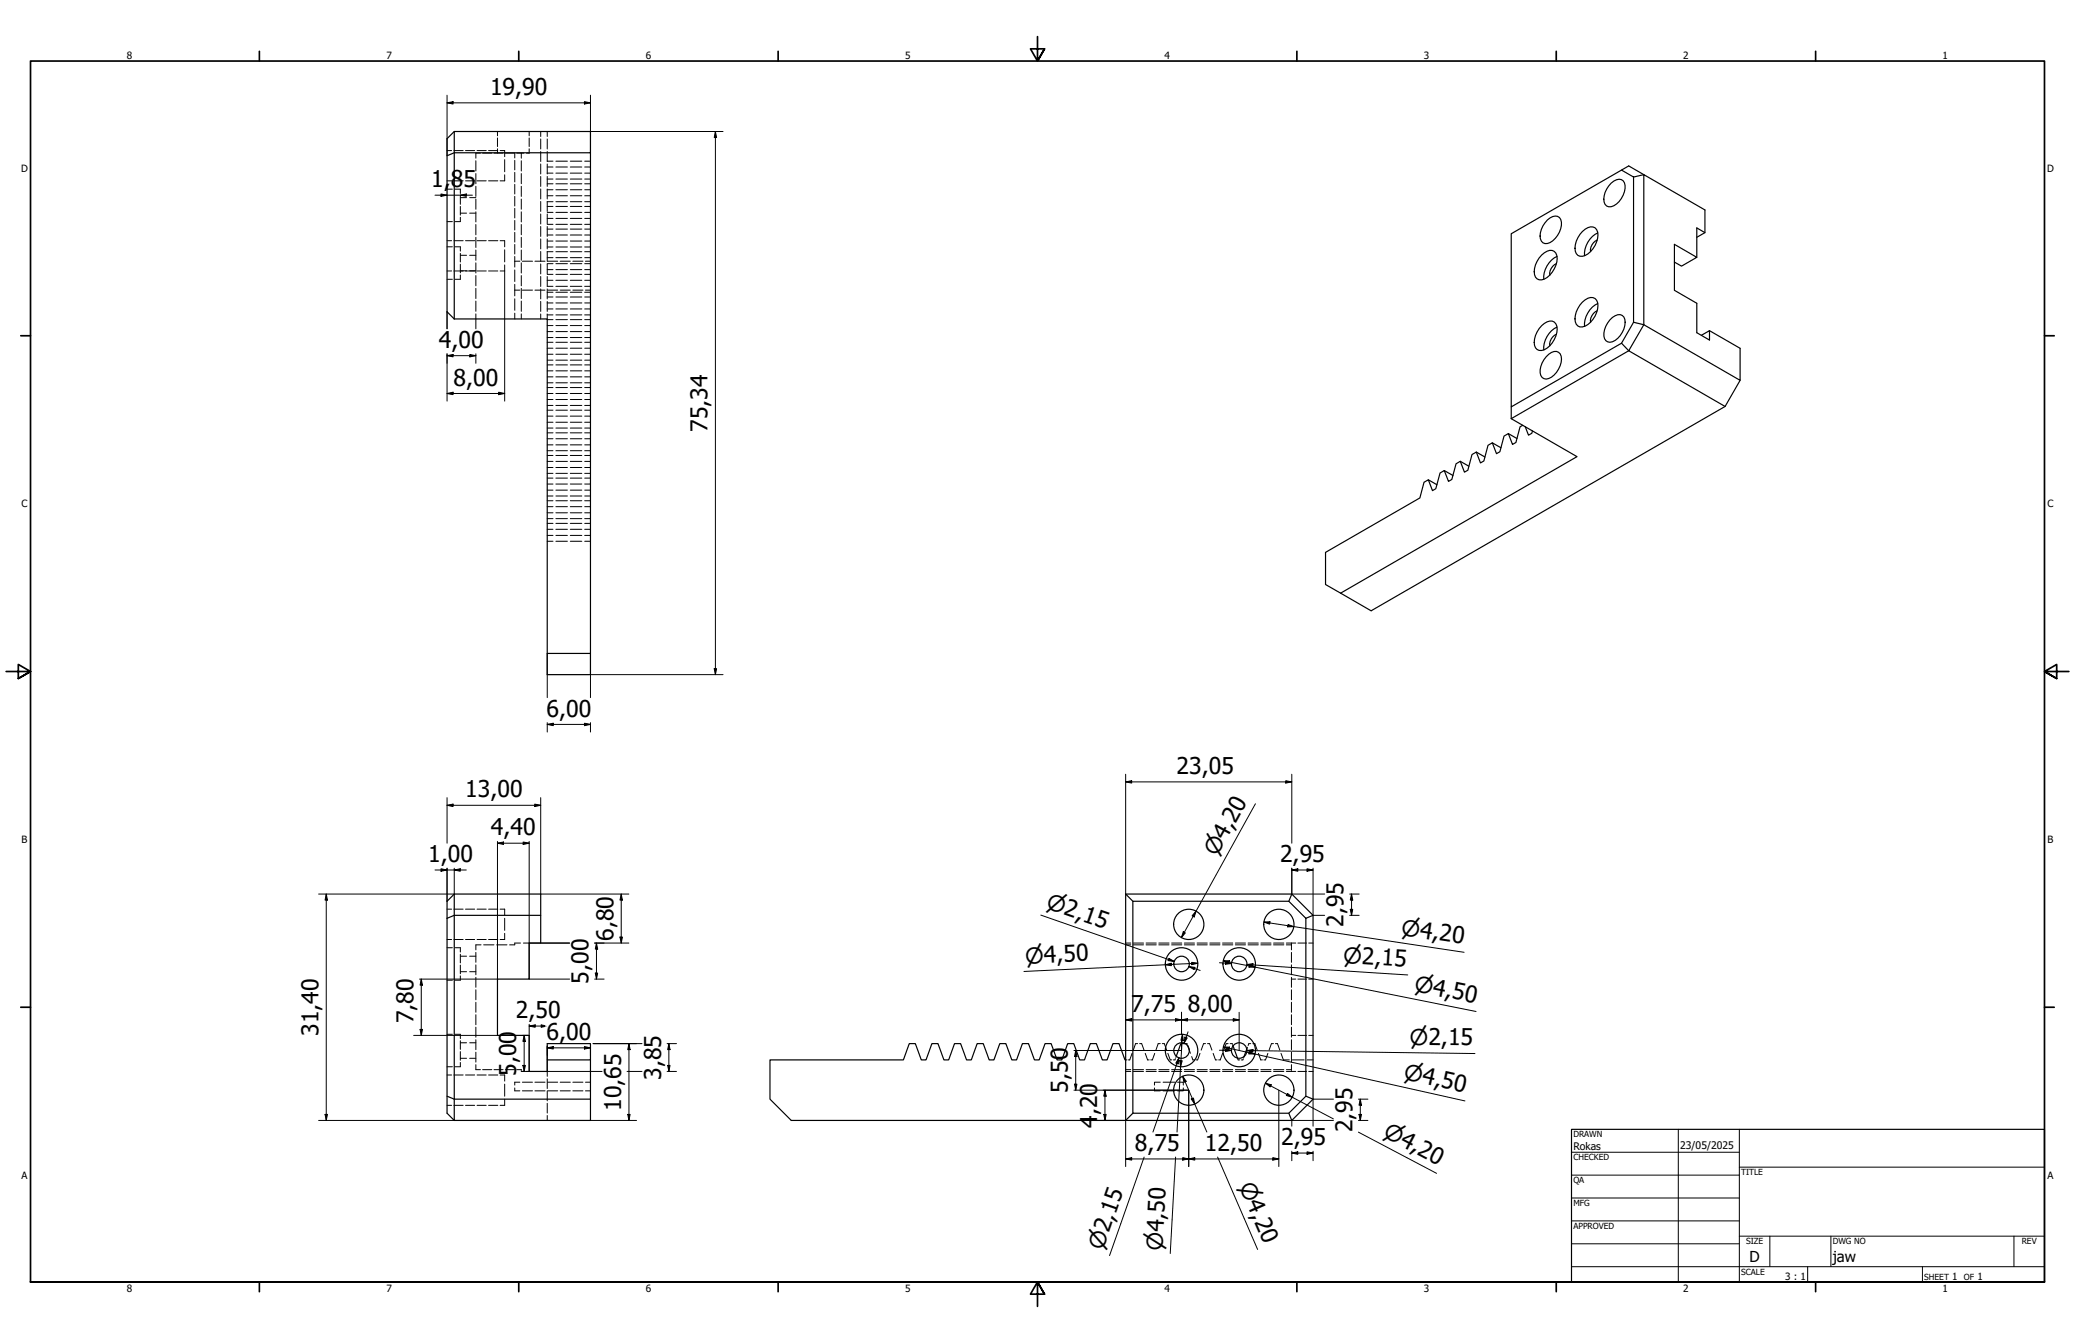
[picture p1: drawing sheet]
<svg xmlns="http://www.w3.org/2000/svg" width="864mm" height="559mm" viewBox="0 0 864 559" stroke-linecap="round" stroke-linejoin="round" font-family="sans-serif">
<!-- layer: Hidden (ISO) -->
<g fill="none" stroke="#000" stroke-width=".42">
<path d="M207 54.7v1.8M207 57.4v3.6M220.2 54.7v1.8M220.2 57.4v3.6M225 54.7v2.1M225 57.8v4.2M227.8 54.7v2.1M227.8 57.8v4.2M186.1 75.2h1.9M186.1 62.7h1.9M186.1 78.7h2.2M188.9 75.2h3.9"/>
<path d="M188.9 62.7h3.9M189.4 78.7h2.2v1.8M193.7 75.2h3.9M193.7 62.7h3.9M198 66.9v4.3M198 72.2v4.2M198 77.5v4.2M198.5 75.2h3.9M198.5 62.7h3.9M200 63.7h-2v2.1M200.9 63.7h3.8M203.3 75.2h3.9"/>
<path d="M203.3 62.7h3.9M205.6 63.7h3.8M207 61.9v1.8M208.1 62.7h1.9v2.5M210 66.4v5.1M210 72.7v2.5h-1.9M210.3 63.7h3.8M214.2 63.7v2M214.2 66.7v4M214.2 71.7v4M214.2 76.7v4M215.1 63.7h3"/>
<path d="M217 63.7v2.1M217 66.9v4.3M217 72.2v4.2M217 77.5v4.2M220.2 61.9v1.8h-1.1M225 63v4.2M225 68.2v4.2M225 73.4v4.2M225 78.6v4.2M227.8 63v4.2M227.8 68.2v4.2M227.8 73.4v4.2"/>
<path d="M227.8 78.6v4.2M227.8 67.1h2.4M227.8 74.5h2.4M227.8 76.5h2.4M227.8 69.5h2.4M227.8 79h2.4M227.8 72h2.4M231.4 67.1h4.7M231.4 74.5h4.7M231.4 76.5h4.7M231.4 69.5h4.7M231.4 79h4.7"/>
<path d="M231.4 72h4.7M237.3 67.1h4.8M237.3 74.5h4.8M237.3 76.5h4.8M237.3 69.5h4.8M237.3 79h4.8M237.3 72h4.8M243.3 67.1h2.4M243.3 74.5h2.4M243.3 76.5h2.4M243.3 69.5h2.4M243.3 79h2.4"/>
<path d="M243.3 72h2.4M186.1 92.2h2.2M191.6 81.4v3.6M191.6 85.9v3.6M191.6 90.4v1.8h-2.2M191.6 88.7h2.6M191.6 82.2h2.6M195.5 88.7h2.5M195.5 82.2h2.5M198 82.8v4.3M198 88.1v4.3M198 93.4v4.3"/>
<path d="M198 98.7v4.3M214.2 81.7v4M214.2 86.7v4M214.2 91.7v4M214.2 96.7v4M217 82.8v4.3M217 88.1v4.3M217 93.4v4.3M217 98.7v4.3M225 83.8v4.2M225 89v4.2M225 94.2v4.2"/>
<path d="M225 99.4v4.2M227.8 83.8v4.2M227.8 89v4.2M227.8 94.2v4.2M227.8 99.4v4.2M227.8 93.3h2.4M227.8 95.3h2.4M227.8 83.9h2.4M227.8 85.9h2.4M227.8 81.5h2.4M227.8 90.9h2.4M227.8 88.4h2.4"/>
<path d="M227.8 97.8h2.4M231.4 93.3h4.7M231.4 95.3h4.7M231.4 83.9h4.7M231.4 85.9h4.7M231.4 81.5h4.7M231.4 90.9h4.7M231.4 88.4h4.7M231.4 97.8h4.7M237.3 93.3h4.8M237.3 95.3h4.8M237.3 83.9h4.8"/>
<path d="M237.3 85.9h4.8M237.3 81.5h4.8M237.3 90.9h4.8M237.3 88.4h4.8M237.3 97.8h4.8M243.3 93.3h2.4M243.3 95.3h2.4M243.3 83.9h2.4M243.3 85.9h2.4M243.3 81.5h2.4M243.3 90.9h2.4M243.3 88.4h2.4"/>
<path d="M243.3 97.8h2.4M186.1 112.7h1.9M186.1 100.2h1.9M186.1 116.2h2.2M186.1 102.7h2.2M188.9 112.7h3.9M188.9 100.2h3.9M189.4 102.7h2.2v1.8M191.6 105.4v3.6M191.6 109.9v3.6M191.6 114.4v1.8h-2.2M191.6 112.7h2.6"/>
<path d="M191.6 106.2h2.6M193.7 112.7h3.9M193.7 100.2h3.9M195.5 112.7h2.5M195.5 106.2h2.5M198 104v4.3M198 109.4v4.2M198 114.7v4.2M198 120v4.2M198.5 112.7h3.9M198.5 100.2h3.9M203.3 112.7h3.9"/>
<path d="M203.3 100.2h3.9M208.1 100.2h1.9v2.5M210 103.9v5.1M210 110.2v2.5h-1.9M214.2 101.7v4M214.2 106.7v4.4M214.2 112.3v4.8M214.2 118.3v4.8M214.2 108.7h2.2M217 104v4.3M217 109.4v4.2M217 114.7v4.2"/>
<path d="M217 120v4.2M217.4 108.7h4.2M222.6 108.7h4.2M225 104.6v4.2M225 109.8v4.2M225 115v4.2M227.8 104.6v4.2M227.8 109.8v4.2M227.8 115v4.2M227.8 112.2h2.4M227.8 114.2h2.4M227.8 102.8h2.4"/>
<path d="M227.8 104.7h2.4M227.8 100.3h2.4M227.8 109.7h2.4M227.8 107.2h2.4M227.8 119.1h2.4M227.8 116.6h2.4M227.9 108.7h4.2M231.4 112.2h4.7M231.4 114.2h4.7M231.4 102.8h4.7M231.4 104.7h4.7M231.4 100.3h4.7"/>
<path d="M231.4 109.7h4.7M231.4 107.2h4.7M231.4 119.1h4.7M231.4 116.6h4.7M233.2 108.7h4.1M237.3 112.2h4.8M237.3 114.2h4.8M237.3 102.8h4.8M237.3 104.7h4.8M237.3 100.3h4.8M237.3 109.7h4.8M237.3 107.2h4.8"/>
<path d="M237.3 119.1h4.8M237.3 116.6h4.8M238.4 108.7h4.2M243.3 112.2h2.4M243.3 114.2h2.4M243.3 102.8h2.4M243.3 104.7h2.4M243.3 100.3h2.4M243.3 109.7h2.4M243.3 107.2h2.4M243.3 119.1h2.4M243.3 116.6h2.4"/>
<path d="M243.7 108.7h2M198 125.3v4.2M198 130.6v2.1M214.2 124.3v4.8M214.2 130.3v2.4M214.2 120.7h2.2M217 125.3v4.2M217 130.6v2.1M217.4 120.7h4.2M222.6 120.7h4.2M225 120.2v4.2M225 125.4v4.2"/>
<path d="M225 130.6v2.1M227.8 120.2v4.2M227.8 125.4v4.2M227.8 130.6v2.1M227.8 131h2.4M227.8 133h2.4M227.8 121.6h2.4M227.8 123.6h2.4M227.8 128.6h2.4M227.8 126h2.4M227.8 138h2.4M227.8 135.5h2.4"/>
<path d="M227.9 120.7h4.2M231.4 131h4.7M231.4 133h4.7M231.4 121.6h4.7M231.4 123.6h4.7M231.4 128.6h4.7M231.4 126h4.7M231.4 138h4.7M231.4 135.5h4.7M233.2 120.7h4.1M237.3 131h4.8M237.3 133h4.8"/>
<path d="M237.3 121.6h4.8M237.3 123.6h4.8M237.3 128.6h4.8M237.3 126h4.8M237.3 138h4.8M237.3 135.5h4.8M238.4 120.7h4.2M243.3 131h2.4M243.3 133h2.4M243.3 121.6h2.4M243.3 123.6h2.4M243.3 128.6h2.4"/>
<path d="M243.3 126h2.4M243.3 138h2.4M243.3 135.5h2.4M243.7 120.7h2M227.8 159.3h2.4M227.8 149.9h2.4M227.8 151.8h2.4M227.8 140.4h2.4M227.8 142.4h2.4M227.8 147.4h2.4M227.8 144.9h2.4M227.8 156.8h2.4"/>
<path d="M227.8 154.3h2.4M231.4 159.3h4.7M231.4 149.9h4.7M231.4 151.8h4.7M231.4 140.4h4.7M231.4 142.4h4.7M231.4 147.4h4.7M231.4 144.9h4.7M231.4 156.8h4.7M231.4 154.3h4.7M237.3 159.3h4.8M237.3 149.9h4.8"/>
<path d="M237.3 151.8h4.8M237.3 140.4h4.8M237.3 142.4h4.8M237.3 147.4h4.8M237.3 144.9h4.8M237.3 156.8h4.8M237.3 154.3h4.8M243.3 159.3h2.4M243.3 149.9h2.4M243.3 151.8h2.4M243.3 140.4h2.4M243.3 142.4h2.4"/>
<path d="M243.3 147.4h2.4M243.3 144.9h2.4M243.3 156.8h2.4M243.3 154.3h2.4M227.8 178.1h2.4M227.8 168.7h2.4M227.8 170.7h2.4M227.8 161.3h2.4M227.8 166.2h2.4M227.8 163.7h2.4M227.8 175.7h2.4M227.8 173.1h2.4"/>
<path d="M231.4 178.1h4.7M231.4 168.7h4.7M231.4 170.7h4.7M231.4 161.3h4.7M231.4 166.2h4.7M231.4 163.7h4.7M231.4 175.7h4.7M231.4 173.1h4.7M237.3 178.1h4.8M237.3 168.7h4.8M237.3 170.7h4.8M237.3 161.3h4.8"/>
<path d="M237.3 166.2h4.8M237.3 163.7h4.8M237.3 175.7h4.8M237.3 173.1h4.8M243.3 178.1h2.4M243.3 168.7h2.4M243.3 170.7h2.4M243.3 161.3h2.4M243.3 166.2h2.4M243.3 163.7h2.4M243.3 175.7h2.4M243.3 173.1h2.4"/>
<path d="M227.8 197h2.4M227.8 198.9h2.4M227.8 187.5h2.4M227.8 189.5h2.4M227.8 180.1h2.4M227.8 185.1h2.4M227.8 182.6h2.4M227.8 194.5h2.4M227.8 192h2.4M231.4 197h4.7M231.4 198.9h4.7M231.4 187.5h4.7"/>
<path d="M231.4 189.5h4.7M231.4 180.1h4.7M231.4 185.1h4.7M231.4 182.6h4.7M231.4 194.5h4.7M231.4 192h4.7M237.3 197h4.8M237.3 198.9h4.8M237.3 187.5h4.8M237.3 189.5h4.8M237.3 180.1h4.8M237.3 185.1h4.8"/>
<path d="M237.3 182.6h4.8M237.3 194.5h4.8M237.3 192h4.8M243.3 197h2.4M243.3 198.9h2.4M243.3 187.5h2.4M243.3 189.5h2.4M243.3 180.1h2.4M243.3 185.1h2.4M243.3 182.6h2.4M243.3 194.5h2.4M243.3 192h2.4"/>
<path d="M227.8 215.8h2.4M227.8 217.8h2.4M227.8 206.4h2.4M227.8 208.4h2.4M227.8 203.9h2.4M227.8 201.4h2.4M227.8 213.4h2.4M227.8 210.8h2.4M231.4 215.8h4.7M231.4 217.8h4.7M231.4 206.4h4.7M231.4 208.4h4.7"/>
<path d="M231.4 203.9h4.7M231.4 201.4h4.7M231.4 213.4h4.7M231.4 210.8h4.7M237.3 215.8h4.8M237.3 217.8h4.8M237.3 206.4h4.8M237.3 208.4h4.8M237.3 203.9h4.8M237.3 201.4h4.8M237.3 213.4h4.8M237.3 210.8h4.8"/>
<path d="M243.3 215.8h2.4M243.3 217.8h2.4M243.3 206.4h2.4M243.3 208.4h2.4M243.3 203.9h2.4M243.3 201.4h2.4M243.3 213.4h2.4M243.3 210.8h2.4M227.8 222.8h2.4M227.8 225.2h2.4M227.8 220.2h2.4M231.4 222.8h4.7"/>
<path d="M231.4 225.2h4.7M231.4 220.2h4.7M237.3 222.8h4.8M237.3 225.2h4.8M237.3 220.2h4.8M243.3 222.8h2.4M243.3 225.2h2.4M243.3 220.2h2.4M186.1 378.3h1.9M188.9 378.3h3.9M193.7 378.3h3.9M198.5 378.3h3.9"/>
<path d="M203.3 378.3h3.9M208.1 378.3h1.9v2.5M186.1 390.9h1.9M186.1 394.3h2.2M188.9 390.9h3.9M189.4 394.3h2.2v1.8M191.6 397.1v3.5M191.6 397.9h2.6M193.7 390.9h3.9M195.5 397.9h2.5M198 396.3v4.1M198.5 390.9h3.9"/>
<path d="M200.2 393.1h-2.2v2.1M201.3 393.1h4.3M203.3 390.9h3.9M206.7 393.1h4.3M210 382.1v5M210 388.4v2.5h-1.9M214.2 392.9v.2h-2.1M216.6 392.4h-2.4v.2M217.8 392.4h2.4M468.5 392.4h2.1M468.5 393.1h2.1M471.7 392.4h4.2"/>
<path d="M471.7 393.1h4.2M477 392.4h4.2M477 393.1h4.2M482.3 392.4h4.3M482.3 393.1h4.3M487.6 392.4h4.2M487.6 393.1h4.2M492.9 392.4h4.2M492.9 393.1h4.2M498.2 392.4h4.3M498.2 393.1h4.3M503.5 392.4h4.3"/>
<path d="M503.5 393.1h4.3M508.8 392.4h4.3M508.8 393.1h4.3M514.1 392.4h4.3M514.1 393.1h4.3M519.4 392.4h4.3M519.4 393.1h4.3M524.8 392.4h4.2M524.8 393.1h4.2M530 392.4h4.3M530 393.1h4.3M535.4 392.4h3.9"/>
<path d="M535.4 393.1h2.1M537.5 392.4v.2M537.5 392.9v2.3M537.5 396.3v4.1M540.2 392.4h3.6M544.7 392.4h1.8M186.1 407.8h2.2M191.6 401.6v3.6M191.6 406v1.8h-2.2M191.6 404.3h2.6M195.5 404.3h2.5M198 401.5v4.1"/>
<path d="M198 406.6v4.2M198 411.8v4.2M198 417v4.2M537.5 401.5v4.1M537.5 406.6v4.2M537.5 411.8v4.2M537.5 417v4.2M537.5 407.4h1.8M540.2 407.4h3.6M544.7 407.4h1.8M186.1 430.4h2.2M189.4 430.4h2.2v1.8"/>
<path d="M191.6 433v3.6M191.6 437.6v3.5M191.6 433.9h2.6M195.5 433.9h2.5M198 422.2v4.2M198 427.4v4.2M198 432.6v4.1M198 437.8v4.1M471.2 438.3l-1 2.7h-.6M473.5 434.2h-.9l-.9 2.8M474.3 434.2h.9l.9 2.8M476.6 438.3l1 2.7h.7"/>
<path d="M480.6 438.3l-1 2.7h-.7M482.9 434.2h-.9l-.9 2.8M483.7 434.2h.9l1 2.8M486.1 438.3l.9 2.7h.7M489.5 439.5l-.1 .5M493.3 434.2h.2M493.7 434.2l.4 .4M494.2 434.9l.1 .3M494.9 436.9l.5 1.4M496 439.6l.5 1.4h.6M499.4 438.3l-1 2.7h-.6M501.7 434.2h-.8l-1 2.8"/>
<path d="M502.6 434.2h.8l1 2.8M504.9 438.3l1 2.7h.7M508.8 438.3l-.9 2.7h-.7M511.1 434.2h-.8l-1 2.8M512 434.2h.8l.1 .4M513 434.9l.2 .3M517.8 439.6l-.2 .5M519.2 435.8l-.3 .7M520.6 434.2h-.9l-.2 .8M521.4 434.2h.9l.9 2.8M523.7 438.3l1 2.7h.7M527.7 438.3l-1 2.7h-.7"/>
<path d="M530 434.2h-.8l-1 2.8M530.8 434.2h.9l1 2.8M533.2 438.3l.9 2.7h2.5M537.5 422.2v4.2M537.5 427.4v4.2M537.5 432.6v4.1M537.5 437.8v4.1M537.5 430.8h1.8M540.2 430.8h3.6M544.7 430.8h1.8M186.1 459.9h1.9M186.1 447.3h1.9"/>
<path d="M186.1 443.9h2.2M188.9 459.9h3.9M188.9 447.3h3.9M191.6 442.1v1.8h-2.2M191.6 440.3h2.6M193.7 459.9h3.9M193.7 447.3h3.9M195.5 440.3h2.5M198 443v2.1h2M198.5 459.9h3.9M198.5 447.3h3.9M200.9 445.1h3.8"/>
<path d="M203.3 459.9h3.9M203.3 447.3h3.9M205.6 445.1h3.8M208.1 447.3h1.9v2.5M210 451.1v5M210 457.4v2.5h-1.9M210.3 445.1h3.8M214.2 452.7v1.2h2.2M215.1 445.1h1.9v.2M216.4 450.3h-2.2v1.2M217 445.6v.2h1.1M217.4 450.3h4.2"/>
<path d="M217.4 453.9h4.2M219.1 445.8h1.1M222.6 450.3h4.2M222.6 453.9h4.2M227.8 445.8v2.1M227.8 448.9v4M227.8 454v4M227.8 459.1v4M227.9 450.3h4.2M227.9 453.9h4.2M233.2 450.3h4.1M233.2 453.9h4.1"/>
<path d="M238.4 450.3h4.2M238.4 453.9h4.2M243.7 450.3h2M243.7 453.9h2M468.5 445.8h2.1M468.5 445.1h2.1M468.5 441h.6M471.7 445.8h4.2M471.7 445.1h4.2M477 445.8h4.2M477 445.1h4.2M480.5 452.7v1.2h2.4"/>
<path d="M482.3 445.8h4.3M482.3 445.1h4.3M482.9 450.3h-2.4v1.2M484.1 450.3h4.8M484.1 453.9h4.8M487.6 445.8h4.2M487.6 445.1h4.2M489.2 440.5l-.2 .5h-.6M490.1 450.3h2.4v1.2M492.5 452.7v1.2h-2.4M492.9 445.8h4.2M492.9 445.1h4.2"/>
<path d="M498.2 445.8h4.3M498.2 445.1h4.3M503.5 445.8h4.3M503.5 445.1h4.3M508.8 445.8h4.3M508.8 445.1h4.3M514.1 445.8h4.3M514.1 445.1h4.3M515 440.2l.1 .3M515.2 440.8l.8 .2M517.5 440.5l-.2 .5h-.7M519.4 445.8h4.3"/>
<path d="M519.4 445.1h4.3M524.8 445.8h4.2M524.8 445.1h4.2M530 445.8h4.3M530 445.1h4.3M535.4 445.8h3.9M535.4 445.1h2.1M537.5 443v2.3M537.5 445.6v.2M537.8 441h5M540.2 445.8h3.6M544 441h2.5"/>
<path d="M544.7 445.8h1.8M227.8 464.1v2.1"/>
</g>
<!-- layer: Visible (ISO) -->
<g fill="none" stroke="#000" stroke-width=".49">
<path d="M189.1 54.7l-3 3v72l3 3M186.1 64.8l3-1.2v69.1M245.7 63.6h-56.6v-8.9h56.6v226h-17.9v-148h-38.7M670.6 76.2a3.9 3.9 0 0 1 4.9-1 6.6 6.6 0 0 1-.7 7.5 5.1 5.1 0 0 1-6.1 3 5.6 5.6 0 0 1 0-7zM674.9 70.8l3-1.8 6.2 3.7-4.2 1M629 97.3l45.9-26.5 5 2.9v60.4l-5 8.7-45.9 26.5zM644 91.5a3.9 3.9 0 0 1 5-1 6.5 6.5 0 0 1-.7 7.4 5.2 5.2 0 0 1-6.1 3.1 5.6 5.6 0 0 1 0-7zM658.6 96.3a4.6 4.6 0 0 1 5.3-1.5 6 6 0 0 1 0 7.3 7 7 0 0 1-6.4 4.5 2.98 2.98 0 0 1-2-3.3 10.3 10.3 0 0 1 3.1-7zM664.7 99.9a4.7 4.7 0 0 0-2.7 4.8M665 96.9a10 10 0 0 0-5.5 9.5M706.2 98.7l3.4-1.9v-9.5l-25.5-14.6v62.4l40.1 23.2v-13.4l-12.7-7.3M709.6 96.8l-3.4-2v12.3"/>
<path d="M641.6 106.2a4.6 4.6 0 0 1 5.3-1.6 5.9 5.9 0 0 1 0 7.3 6.9 6.9 0 0 1-6.3 4.5 3.4 3.4 0 0 1-1.9-4.7 11.1 11.1 0 0 1 2.9-5.5zM647.8 109.7a4.7 4.7 0 0 0-2.8 4.8M648 106.7a10 10 0 0 0-5.5 9.5M696.9 109l2.9 1.7 6.4-3.6-9.3-5.4v19.1l9.3 5.4v12.2l5.3 3.1v-3.9l-3.4 1.9M641.6 135.5a4.6 4.6 0 0 1 5.3-1.5 5.9 5.9 0 0 1 0 7.3 6.9 6.9 0 0 1-6.3 4.5 2.98 2.98 0 0 1-2.1-3.3 10.3 10.3 0 0 1 3.1-7zM647.8 139.1a4.7 4.7 0 0 0-2.8 4.8M648 136.1a10 10 0 0 0-5.5 9.5M658.6 125.7a4.5 4.5 0 0 1 5.3-1.5 6 6 0 0 1 0 7.3 7.1 7.1 0 0 1-6.4 4.5 3.5 3.5 0 0 1-1.9-4.7 11.5 11.5 0 0 1 3-5.6zM664.7 129.3a4.7 4.7 0 0 0-2.7 4.8M665 126.3a10.1 10.1 0 0 0-5.5 9.5M670 133.1a4.6 4.6 0 0 1 5.2-1.8 5.6 5.6 0 0 1 0 7 5.9 5.9 0 0 1-6.1 3.9 3.7 3.7 0 0 1-1.3-5l.5-1.5zM679.9 134.1l4.2 1-6.2 10.8 40.1 23.2"/>
<path d="M643.5 148.4a4.4 4.4 0 0 1 5.2-1.8 5.5 5.5 0 0 1 0 7 5.9 5.9 0 0 1-6.1 4 3.7 3.7 0 0 1-1.3-5.1l.5-1.5zM674.9 142.8l3 3.1-48.9 28.3M724.2 158.3l-6.2 10.8-147.3 85-12.7-7.3M629 174.2l27.3 15.8-98.3 56.8M629 169.3v4.9M633.8 177l-1.2 .6-1.7 6.5-1.4 .8-1.7-4.5-1.8 1-1.8 6.6-1.4 .8-1.7-4.5-1.8 1-1.7 6.5-1.4 .8-1.8-4.5-1.8 1-1.7 6.6-1.4 .8-1.7-4.6-1.8 1.1-1.8 6.5-1.3 .8-1.8-4.5-1.8 1-1.7 6.5-1.4 .9-1.7-4.6-1.8 1.1-1.8 6.5-39.2 22.6v13.4l6.3 3.6M634.8 177.6l1.4 3.5 1.3-.8 .3-1M594.5 199.6l3.5 2.1M601.1 195.8l3.6 2M607.8 191.9l3.5 2.1M614.4 188.1l3.6 2M621.1 184.3l3.6 2"/>
<path d="M627.8 180.4l3.5 2.1M227.8 271.9h17.9M189.1 372l-3 3v7.1M468.5 372v94.2h-139.2l-8.8-8.9v-16.3h55.5l2.4-6.8h2.6l2.4 6.8h2l2.4-6.8h2.6l2.5 6.8h1.9l2.5-6.8h2.5l2.5 6.8h1.9l2.5-6.8h2.5l2.5 6.8h2l2.4-6.8h2.5l2.5 6.8h2l2.4-6.8h2.6l2.4 6.8h2l2.4-6.8h2.6l2.4 6.8h2l2.5-6.8h2.5l2.5 6.8h1.9l2.5-6.8h2.5l2.5 6.8h2l2.4-6.8h2.5l2.5 6.8h.3M468.5 372h69.1l8.9 8.9v76.4l-8.9 8.9h-69.1l3-3M468.5 372l3 3M471.5 375h64.9l7.1 7.1v74l-7.1 7.1h-64.9zM537.6 372l-1.2 3M186.1 382.1l3-1.2v-8.9h35.9v20.4h-4.8v15h-13.2v23.4h13.2v15h7.6v-11.6h17.9v6.8h-17.9M186.1 382.1v81.1l3 3M225 380.9h-35.9v76.4h56.6v-16.3M546.5 380.9l-3 1.2"/>
<path d="M493.3 434.2h-1.8l-2 5.3M494.3 435.2l.6 1.7M513.2 435.2l1.8 5M518.9 436.5l-1.1 3.1M186.1 456.1l3 1.2v8.9h56.6v-8.9M543.5 456.1l3 1.2M536.4 463.2l1.2 3"/>
<circle cx="494.8" cy="384.6" r="6.3"/>
<circle cx="532.3" cy="384.6" r="6.3"/>
<circle cx="491.8" cy="401.1" r="3.2"/>
<circle cx="491.8" cy="401.1" r="6.8"/>
<circle cx="515.7" cy="401.1" r="3.2"/>
<circle cx="515.7" cy="401.1" r="6.8"/>
<circle cx="491.8" cy="437.1" r="3.2"/>
<circle cx="491.8" cy="437.1" r="6.8"/>
<circle cx="515.7" cy="437.1" r="3.2"/>
<circle cx="515.7" cy="437.1" r="6.8"/>
<circle cx="494.8" cy="453.6" r="6.3"/>
<circle cx="532.3" cy="453.6" r="6.3"/>
</g>
<!-- layer: Border (ANSI) -->
<g fill="none" stroke="#000" stroke-width=".71">
<path d="M431.8 15.2v10.2l-2.9-5.1h5.8l-2.9 5.1 2.9-5.1M107.9 21.3v4.1M215.9 21.3v4.1M323.8 21.3v4.1M539.8 21.3v4.1M647.7 21.3v4.1M755.6 21.3v4.1M8.6 139.7h4.1M850.9 139.7h4.1M2.5 279.4h10.2l-5.1-2.9v5.8l5.1-2.9-5.1 2.9M861.1 279.4h-10.2l5.1-2.9v5.8l-5.1-2.9 5.1 2.9M8.6 419.1h4.1"/>
<path d="M850.9 419.1h4.1M12.7 533.4v-508h838.2v508h-838.2h838.2M107.9 533.4v4.1M215.9 533.4v4.1M323.8 533.4v4.1M434.7 538.5l-2.9-5.1 2.9 5.1h-5.8l2.9-5.1v10.2M539.8 533.4v4.1M647.7 533.4v4.1M755.6 533.4v4.1"/>
</g>
<!-- layer: Title (ANSI) -->
<g fill="none" stroke="#000" stroke-width=".42">
<path d="M654 479.4h69.9M698.5 469.9v63.5M723.9 469.9v63.5M654 488.9h69.9M654 498.5h69.9M723.9 485.6h127M654 508h69.9M654 517.5h69.9M723.9 514.3h127M736.6 514.3v12.7M762 514.3v12.7M838.2 514.3v12.7"/>
<path d="M654 527h196.9M752.3 527v6.4M800.1 527v6.4"/>
</g>
<path d="M654 469.9h196.9v63.5h-196.9z" fill="none" stroke="#000" stroke-width=".49"/>
<!-- layer: Dimension (ISO) -->
<g fill="none" stroke="#000" stroke-width=".42">
<path d="M186.1 39.6v25.2M245.7 39.6v24M186.1 42.8l2.5-.5v1zM186.1 42.8h59.6M243.2 42.3l2.5 .5-2.5 .5zM245.7 54.7h55.2M297.7 54.7l.5 2.5h-.9zM297.7 54.7v226M181 81.2h15.6M183.6 80.7l2.5 .5-2.5 .5zM191.6 81.2l2.5-.5v1zM210 112.7v54.2"/>
<path d="M186.1 129.7v7.1M198 132.7v4.1M186.1 148l2.5-.5v1zM186.1 147.2v19.7M186.1 148h11.9M195.5 147.5l2.5 .5-2.5 .5zM198 147.2v4M186.1 163.7l2.5-.5v1zM186.1 163.7h23.9M207.5 163.2l2.5 .5-2.5 .5zM227.8 271.9v18.4M245.7 271.9v18.4"/>
<path d="M297.3 278.2h.9l-.5 2.5zM245.7 280.7h55.2M227.8 301.4l2.5-.5v1zM227.8 300.7v3.9M227.8 301.4h17.9M243.2 300.9l2.5 .5-2.5 .5zM245.7 300.7v3.9M186.1 335.1l2.5-.5v1zM186.1 335.1h38.9M186.1 331.9v18.9M222.6 334.6l2.4 .5-2.4 .5zM225 331.9v40.1h36.7"/>
<path d="M468.5 325.3l2.5-.5v1zM468.5 325.3h69.1M468.5 322.2v49.8M522.5 334.4l-30.8 55.7M535.1 324.8l2.5 .5-2.5 .5zM537.6 322.2v28.6M207 350.8l2.5-.5v1.1zM207 350.1v57.3h-32.4M207 350.8h13.2M217.7 350.3l2.5 .5-2.5 .6zM220.2 350.1v57.3h16.9M135.8 372l.5 2.5h-1z"/>
<path d="M135.8 372v94.2M181 362h13.1M183.6 361.5l2.5 .5-2.5 .5zM186.1 361.2v13.8M189.1 362l2.5-.5v1zM189.1 361.2v10.8h-56.5M258.6 372l.4 2.5h-1zM258.6 372v20.4M497.8 379.1l-.8 2.4-.9-.5zM537.6 362l2.5-.5v1zM537.6 362h8.9M537.6 361.2v10.8h13.7"/>
<path d="M544 361.5l2.5 .5-2.5 .5zM546.5 361.2v19.7h4.8M561.7 372h4M562 378.4h1l-.5 2.5zM562.5 372l.5 2.5h-1zM562.5 372v8.9M220.2 392.4h16.9M247.5 392.4h14.2M248.2 392.4l.5 2.5h-.9zM248.2 392.4v15M258 389.9h1l-.4 2.5zM433.2 380.8l55.5 19.2-2.4-.8"/>
<path d="M486.5 398.7l2.2 1.3-2.5-.3zM492.5 387.7l.8 .5-1.6 1.9zM509.1 399.8h2.6l-.2 1zM509.1 399.8l105.2 21.1M526 383.6l2.6-.1-.2 1zM526 383.6l83.4 12.6M536.1 384.7l2.4 .9-2.6 .1zM561.7 380.9h4M175.3 407.4l.5 2.5h-1zM175.3 407.4v23.4M247.5 407.4h3.9M247.8 404.9h.9l-.5 2.5z"/>
<path d="M485 401.4l2.5-.6v1zM494.8 402.2l2.5 .3-.3 .9zM494.8 402.2l4.7 1.6M496 400.4l2.5 .4-2.5 .6zM498.5 400.8l-72.3 3.4M507.5 400.6l5 .3M510 400.2l2.5 .7-2.5 .3zM519 401.3l2.5-.3-.1 1zM520 401.5l2.4 .9h-2.6zM521.4 401.5l-2.4-.2 66.9 4.4M172.2 430.8h34.8M174.8 428.3h1l-.5 2.5z"/>
<path d="M217.4 430.8h2.8M218.2 430.8l.5 2.5h-1.1zM218.2 430.8v15M220.2 426.9l2.5-.5v1zM220.2 426.2v19.6h-2.8M220.2 426.9h6.5M226.7 426.7l-1.5-.3v1l1.5-.3M227.8 436l2.5-.5v1zM227.8 435.2v10.6h22.8M227.8 436h17.9M243.2 435.5l2.5 .5-2.5 .5zM245.7 435.2v4"/>
<path d="M246.8 434.2h20.4M261.8 434.2l.5 2.5h-1zM261.8 434.2v32M277.6 434.2h4M278.4 434.2l.5 2.5h-1zM278.4 434.2v11.6M447.7 437.1l.5 2.5h-1zM447.7 437.1v16.5M468.5 424.4l2.5-.6v1.1zM468.5 424.4h47.2M489.2 423.8l2.5 .6-2.5 .5zM491.7 424.4l2.5-.6v1.1z"/>
<path d="M491.7 421.2v9.2M491.7 432.8v4.3h-44.7M492.1 430.4l.4 2.5-1-.1zM492.1 430.4l-2.2 40.6M493.1 431.5l1 .4-1.3 2.2zM494.5 429.3l-1.7 4.8M507.5 437l5 .1M509.2 435.6l2.5 .1-.2 1zM509.2 435.6l100.5 22.5M510 436.5l2.5 .6-2.5 .4zM513.3 423.8l2.4 .6-2.4 .5zM515.7 421.2v15.9"/>
<path d="M519 437.1l2.5-.4-.1 1zM520 437.6l2.3 1-2.5-.1zM521.5 437.2l-2.5-.1 94.9 1.3M217.6 443.3h1.1l-.5 2.5zM261 445.8h6.2M277.6 445.8h4M277.9 443.3h1l-.5 2.5zM447 453.6h47.7v31.8M447.2 451.1h1l-.5 2.5zM459.9 453.6l.5 2.5h-1zM459.9 453.6v12.6M489.8 442.5l.9-2.4-10.9 30.9"/>
<path d="M490.7 440.1l-.4 2.6-.9-.4zM491 441.3l1 .1-.7 2.4zM492.2 447.8l1.5 2.1-.9 .4zM492.2 447.8l10.1 23.2M495.8 457.3l.9-.4 .5 2.5zM526.7 450.7l2.4 .7-.5 .9zM526.7 450.7l28.3 14.9M532.2 453.6v31.8M535.8 454.9l2 1.6-2.4-.7zM555 457.3h-8.5v11.3M565.4 457.3h3.9M566.1 457.3l.5 2.5h-1z"/>
<path d="M566.1 457.3v8.9M132.6 466.2h56.5M135.3 463.7h1l-.5 2.5zM245.7 466.2h19.2M261.3 463.7h1l-.5 2.5zM459.1 466.2h9.4v19.2M459.4 463.7h1l-.5 2.5zM537.6 479.8l2.5-.6v1.1zM537.6 479v4M537.6 479.8h8.9M544 479.2l2.5 .6-2.5 .5zM546.5 479v4"/>
<path d="M555 466.2h-17.4v2.4M565.4 471.1l32.5 17.1M565.4 466.2h3.9M565.6 463.7h1l-.5 2.5zM468.5 482.2l2.5-.5v1zM468.5 482.2h63.7M476.2 481.4l-14.4 41M489.3 481.4l-2.3 40.2M492.2 481.7l2.5 .5-2.5 .5zM494.7 482.2l2.5-.5v1zM506.8 481.4l16.6 38.5M529.7 481.7l2.5 .5-2.5 .5z"/>
</g>
<g fill="#000">
<path d="M186.1 42.8l2.5-.5v1zM243.2 42.3l2.5 .5-2.5 .5zM297.7 54.7l.5 2.5h-.9zM183.6 80.7l2.5 .5-2.5 .5zM191.6 81.2l2.5-.5v1zM186.1 148l2.5-.5v1zM195.5 147.5l2.5 .5-2.5 .5zM186.1 163.7l2.5-.5v1zM207.5 163.2l2.5 .5-2.5 .5zM297.3 278.2h.9l-.5 2.5zM227.8 301.4l2.5-.5v1zM243.2 300.9l2.5 .5-2.5 .5z"/>
<path d="M186.1 335.1l2.5-.5v1zM222.6 334.6l2.4 .5-2.4 .5zM468.5 325.3l2.5-.5v1zM535.1 324.8l2.5 .5-2.5 .5zM207 350.8l2.5-.5v1.1zM217.7 350.3l2.5 .5-2.5 .6zM135.8 372l.5 2.5h-1zM183.6 361.5l2.5 .5-2.5 .5zM189.1 362l2.5-.5v1zM258.6 372l.4 2.5h-1zM537.6 362l2.5-.5v1zM544 361.5l2.5 .5-2.5 .5z"/>
<path d="M562 378.4h1l-.5 2.5zM562.5 372l.5 2.5h-1zM248.2 392.4l.5 2.5h-.9zM258 389.9h1l-.4 2.5zM486.5 398.7l2.2 1.3-2.5-.3zM492.5 387.7l.8 .5-1.6 1.9zM497.8 379.1l-.8 2.4-.9-.5zM509.1 399.8h2.6l-.2 1zM526 383.6l2.6-.1-.2 1zM536.1 384.7l2.4 .9-2.6 .1zM175.3 407.4l.5 2.5h-1zM247.8 404.9h.9l-.5 2.5z"/>
<path d="M485 401.4l2.5-.6v1zM496 400.4l2.5 .4-2.5 .6zM494.8 402.2l2.5 .3-.3 .9zM510 400.2l2.5 .7-2.5 .3zM520 401.5l2.4 .9h-2.6zM519 401.3l2.5-.3-.1 1zM174.8 428.3h1l-.5 2.5zM218.2 430.8l.5 2.5h-1.1zM220.2 426.9l2.5-.5v1zM225.2 426.4l2.6 .5-2.6 .5zM227.8 436l2.5-.5v1zM243.2 435.5l2.5 .5-2.5 .5z"/>
<path d="M261.8 434.2l.5 2.5h-1zM278.4 434.2l.5 2.5h-1zM447.7 437.1l.5 2.5h-1zM468.5 424.4l2.5-.6v1.1zM489.2 423.8l2.5 .6-2.5 .5zM492.1 430.4l.4 2.5-1-.1zM493.1 431.5l1 .4-1.3 2.2zM491.7 424.4l2.5-.6v1.1zM510 436.5l2.5 .6-2.5 .4zM509.2 435.6l2.5 .1-.2 1zM513.3 423.8l2.4 .6-2.4 .5zM520 437.6l2.3 1-2.5-.1z"/>
<path d="M519 437.1l2.5-.4-.1 1zM217.6 443.3h1.1l-.5 2.5zM277.9 443.3h1l-.5 2.5zM447.2 451.1h1l-.5 2.5zM459.9 453.6l.5 2.5h-1zM490.7 440.1l-.4 2.6-.9-.4zM491 441.3l1 .1-.7 2.4zM492.2 447.8l1.5 2.1-.9 .4zM495.8 457.3l.9-.4 .5 2.5zM526.7 450.7l2.4 .7-.5 .9zM535.8 454.9l2 1.6-2.4-.7zM566.1 457.3l.5 2.5h-1z"/>
<path d="M135.3 463.7h1l-.5 2.5zM261.3 463.7h1l-.5 2.5zM459.4 463.7h1l-.5 2.5zM537.6 479.8l2.5-.6v1.1zM565.6 463.7h1l-.5 2.5zM468.5 482.2l2.5-.5v1zM492.2 481.7l2.5 .5-2.5 .5zM494.7 482.2l2.5-.5v1zM529.7 481.7l2.5 .5-2.5 .5zM544 479.2l2.5 .6-2.5 .5z"/>
</g>
<g font-size="9.6">
<text x="203.9" y="39.5">19,90</text>
<text x="179.5" y="77.9">1,</text>
<text x="187.6" y="77.9">85</text>
<text x="182.7" y="144.7">4,00</text>
<text x="188.7" y="160.4">8,00</text>
<text x="294.5" y="179.7" transform="rotate(-90 294.5 179.7)">75,34</text>
<text x="227.4" y="298.2">6,00</text>
<text x="489.6" y="322.1">23,05</text>
<text x="193.6" y="331.8">13,00</text>
<text x="204.3" y="347.6">4,40</text>
<text x="178.2" y="358.7">1,00</text>
<text x="532.7" y="358.7">2,95</text>
<text x="559.2" y="385.8" transform="rotate(-90 559.2 385.8)">2,95</text>
<text x="255.3" y="391.5" transform="rotate(-90 255.3 391.5)">6,80</text>
<text x="245" y="409.2" transform="rotate(-90 245 409.2)">5,00</text>
<text x="172.1" y="425.8" transform="rotate(-90 172.1 425.8)">7,80</text>
<text x="214.7" y="423.7">2,50</text>
<text x="470.8" y="421.1">7,75</text>
<text x="494.4" y="421.1">8,00</text>
<text x="132.5" y="431.1" transform="rotate(-90 132.5 431.1)">31,40</text>
<text x="227.4" y="432.7">6,00</text>
<text x="214.9" y="447.6" transform="rotate(-90 214.9 447.6)">5,00</text>
<text x="275.1" y="449.4" transform="rotate(-90 275.1 449.4)">3,85</text>
<text x="444.5" y="454.7" transform="rotate(-90 444.5 454.7)">5,50</text>
<text x="258.5" y="462.2" transform="rotate(-90 258.5 462.2)">10,65</text>
<text x="456.6" y="464" transform="rotate(-90 456.6 464)">,20</text>
<text x="456.6" y="469.2" transform="rotate(-90 456.6 469.2)">4</text>
<text x="562.9" y="471.1" transform="rotate(-90 562.9 471.1)">2,95</text>
<text x="472.3" y="478.9">8,75</text>
<text x="501.5" y="478.9">12,50</text>
<text x="533.3" y="476.5">2,95</text>
</g>
<g font-size="9.1">
<text x="506.4" y="356.7" transform="rotate(-61 506.4 356.7)">⌀4,20</text>
<text x="435" y="377.9" transform="rotate(19 435 377.9)">⌀2,15</text>
<text x="582.9" y="388.9" transform="rotate(9 582.9 388.9)">⌀4,20</text>
<text x="426.8" y="400.9" transform="rotate(-3 426.8 400.9)">⌀4,50</text>
<text x="558.9" y="400.6" transform="rotate(4 558.9 400.6)">⌀2,15</text>
<text x="588.2" y="412.3" transform="rotate(11 588.2 412.3)">⌀4,50</text>
<text x="586.6" y="434.7" transform="rotate(1 586.6 434.7)">⌀2,15</text>
<text x="583.8" y="448.9" transform="rotate(13 583.8 448.9)">⌀4,50</text>
<text x="575.3" y="472.6" transform="rotate(28 575.3 472.6)">⌀4,20</text>
<text x="515.6" y="493.5" transform="rotate(67 515.6 493.5)">⌀4,20</text>
<text x="459" y="520.6" transform="rotate(-71 459 520.6)">⌀2,15</text>
<text x="483.8" y="520.6" transform="rotate(-87 483.8 520.6)">⌀4,50</text>
</g>
<g font-size="6.3">
<text x="728.1" y="524.9">D</text>
<text x="762.8" y="525">jaw</text>
</g>
<g font-size="4.3">
<text x="654.8" y="478.6">Rokas</text>
<text x="699.3" y="478">23/05/2025</text>
</g>
<g font-size="4.2">
<text x="52.8" y="24.4">8</text>
<text x="160.8" y="24.4">7</text>
<text x="268.7" y="24.4">6</text>
<text x="376.7" y="24.4">5</text>
<text x="484.6" y="24.4">4</text>
<text x="592.6" y="24.4">3</text>
<text x="700.5" y="24.4">2</text>
<text x="808.5" y="24.4">1</text>
<text x="8.7" y="71.4">D</text>
<text x="852" y="71.4">D</text>
<text x="8.9" y="211.1">C</text>
<text x="852.2" y="211.1">C</text>
<text x="8.9" y="350.8">B</text>
<text x="852.2" y="350.8">B</text>
<text x="8.9" y="490.5">A</text>
<text x="852.2" y="490.5">A</text>
<text x="742.9" y="532.6">3 : 1</text>
<text x="812.4" y="532.6">1</text>
<text x="823" y="532.6">1</text>
<text x="52.8" y="537.5">8</text>
<text x="160.8" y="537.5">7</text>
<text x="268.7" y="537.5">6</text>
<text x="376.7" y="537.5">5</text>
<text x="484.6" y="537.5">4</text>
<text x="592.6" y="537.5">3</text>
<text x="700.5" y="537.5">2</text>
<text x="808.5" y="537.5">1</text>
</g>
<g font-size="3.5">
<text x="654.8" y="473.2">DRAWN</text>
<text x="654.8" y="482.8">CHECKED</text>
<text x="724.7" y="488.9">TITLE</text>
<text x="654.8" y="492.3">QA</text>
<text x="654.8" y="501.8">MFG</text>
<text x="654.8" y="511.4">APPROVED</text>
<text x="726.7" y="517.7">SIZE</text>
<text x="762.8" y="517.7">DWG NO</text>
<text x="841.4" y="517.7">REV</text>
<text x="724.7" y="530.4">SCALE</text>
<text x="800.9" y="532.6">SHEET</text>
<text x="817.4" y="532.6">OF</text>
</g>
</svg>
